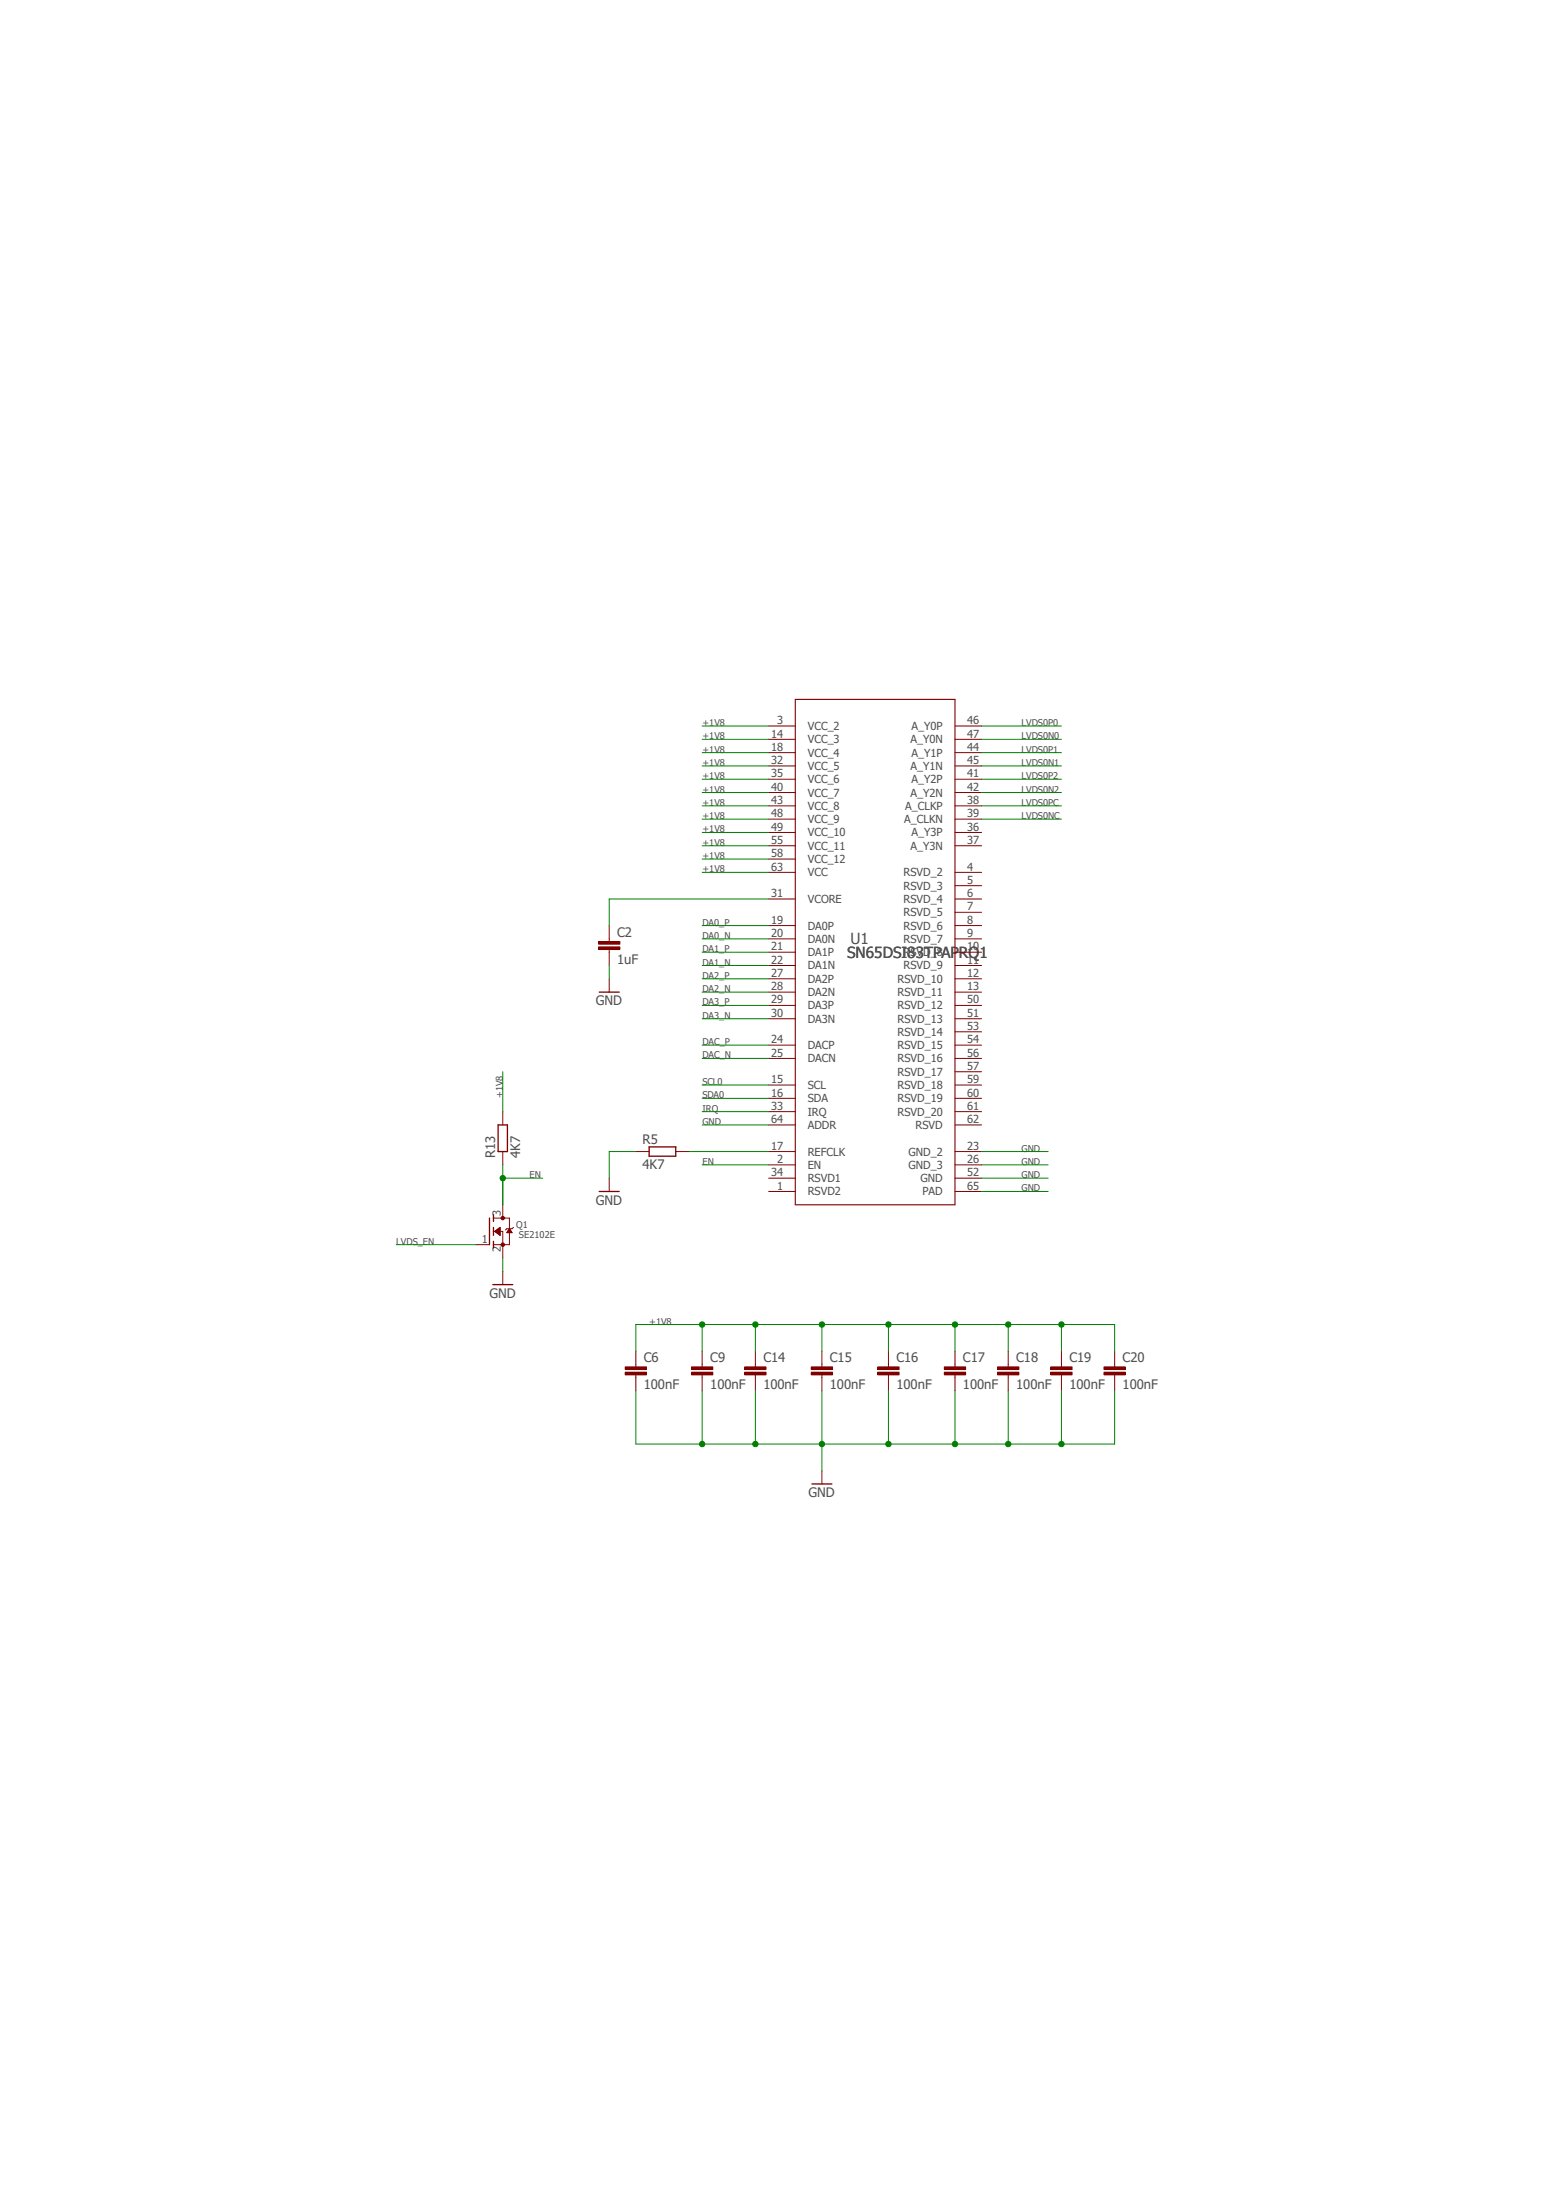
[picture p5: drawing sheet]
<svg xmlns="http://www.w3.org/2000/svg" width="297mm" height="420mm" viewBox="0 0 297 420" stroke-linecap="round" stroke-linejoin="round" font-family="sans-serif">
<path d="M75.1 133.4l146.8 153.1M221.9 133.4l-146.8 153.1" fill="none" stroke="#fff" stroke-width=".19"/>
<g fill="none" stroke="#800000" stroke-width=".19">
<path d="M146.7 138.6h5.1M182.3 138.6h5.1M146.7 141.1h5.1M146.7 143.7h5.1M146.7 146.2h5.1M146.7 148.8h5.1M146.7 158.9h5.1M146.7 153.8h5.1M146.7 156.4h5.1M146.7 151.3h5.1M182.3 141.1h5.1M182.3 143.7h5.1"/>
<path d="M182.3 146.2h5.1M182.3 148.8h5.1M182.3 158.9h5.1M182.3 153.8h5.1M182.3 156.4h5.1M182.3 151.3h5.1M116.3 179.2v.5M146.7 166.5h5.1M146.7 171.6h5.1M146.7 176.7h5.1M146.7 179.2h5.1M146.7 161.5h5.1"/>
<path d="M146.7 164h5.1M182.3 166.5h5.1M182.3 169.1h5.1M182.3 171.6h5.1M182.3 174.2h5.1M182.3 176.7h5.1M182.3 179.2h5.1M182.3 161.5h5.1M116.3 181.3v.5M146.7 181.8h5.1M146.7 184.3h5.1M146.7 186.9h5.1"/>
<path d="M146.7 189.4h5.1M146.7 199.5h5.1M146.7 191.9h5.1M146.7 194.5h5.1M182.3 181.8h5.1M182.3 184.3h5.1M182.3 186.9h5.1M182.3 189.4h5.1M182.3 199.5h5.1M182.3 191.9h5.1M182.3 194.5h5.1M182.3 197h5.1"/>
<path d="M146.7 207.1h5.1M146.7 209.7h5.1M146.7 219.8h5.1M146.7 202.1h5.1M146.7 212.2h5.1M146.7 214.8h5.1M182.3 207.1h5.1M182.3 209.7h5.1M182.3 219.8h5.1M182.3 202.1h5.1M182.3 212.2h5.1M182.3 204.6h5.1"/>
<path d="M182.3 214.8h5.1M146.7 227.5h5.1M146.7 222.4h5.1M146.7 224.9h5.1M182.3 227.5h5.1M182.3 222.4h5.1M182.3 224.9h5.1"/>
</g>
<path d="M151.8 133.5h30.5v96.5h-30.5z" fill="none" stroke="#800000" stroke-width=".21"/>
<path d="M114.3 180.8h4v.5h-4z" fill-rule="evenodd" fill="#800000"/>
<path d="M114.3 180.8h4v.5h-4z" fill="none" stroke="#800000" stroke-width=".19"/>
<path d="M114.3 179.7h4v.6h-4z" fill-rule="evenodd" fill="#800000"/>
<path d="M114.3 179.7h4v.6h-4zM116.3 176.7v2.5M116.3 181.8v2.5M121.4 260.4v.5M121.4 262.5v.5" fill="none" stroke="#800000" stroke-width=".19"/>
<path d="M119.3 262h4.1v.5h-4.1z" fill-rule="evenodd" fill="#800000"/>
<path d="M119.3 262h4.1v.5h-4.1z" fill="none" stroke="#800000" stroke-width=".19"/>
<path d="M119.3 260.9h4.1v.6h-4.1z" fill-rule="evenodd" fill="#800000"/>
<path d="M121.4 257.9v2.5M119.3 260.9h4.1v.6h-4.1zM121.4 263v2.5M134 260.4v.5M134 262.5v.5" fill="none" stroke="#800000" stroke-width=".19"/>
<path d="M132 262h4.1v.5h-4.1z" fill-rule="evenodd" fill="#800000"/>
<path d="M132 262h4.1v.5h-4.1z" fill="none" stroke="#800000" stroke-width=".19"/>
<path d="M132 260.9h4.1v.6h-4.1z" fill-rule="evenodd" fill="#800000"/>
<path d="M134 257.9v2.5M132 260.9h4.1v.6h-4.1zM134 263v2.5M144.2 260.4v.5M144.2 262.5v.5" fill="none" stroke="#800000" stroke-width=".19"/>
<path d="M142.2 262h4v.5h-4z" fill-rule="evenodd" fill="#800000"/>
<path d="M142.2 262h4v.5h-4z" fill="none" stroke="#800000" stroke-width=".19"/>
<path d="M142.2 260.9h4v.6h-4z" fill-rule="evenodd" fill="#800000"/>
<path d="M144.2 257.9v2.5M142.2 260.9h4v.6h-4zM144.2 263v2.5M156.9 260.4v.5M156.9 262.5v.5" fill="none" stroke="#800000" stroke-width=".19"/>
<path d="M154.9 262h4v.5h-4z" fill-rule="evenodd" fill="#800000"/>
<path d="M154.9 262h4v.5h-4z" fill="none" stroke="#800000" stroke-width=".19"/>
<path d="M154.9 260.9h4v.6h-4z" fill-rule="evenodd" fill="#800000"/>
<path d="M156.9 257.9v2.5M154.9 260.9h4v.6h-4zM156.9 263v2.5M169.6 260.4v.5M169.6 262.5v.5" fill="none" stroke="#800000" stroke-width=".19"/>
<path d="M167.6 262h4v.5h-4z" fill-rule="evenodd" fill="#800000"/>
<path d="M167.6 262h4v.5h-4z" fill="none" stroke="#800000" stroke-width=".19"/>
<path d="M167.6 260.9h4v.6h-4z" fill-rule="evenodd" fill="#800000"/>
<path d="M169.6 257.9v2.5M167.6 260.9h4v.6h-4zM169.6 263v2.5M182.3 260.4v.5M182.3 262.5v.5" fill="none" stroke="#800000" stroke-width=".19"/>
<path d="M180.3 262h4v.5h-4z" fill-rule="evenodd" fill="#800000"/>
<path d="M180.3 262h4v.5h-4z" fill="none" stroke="#800000" stroke-width=".19"/>
<path d="M180.3 260.9h4v.6h-4z" fill-rule="evenodd" fill="#800000"/>
<path d="M182.3 257.9v2.5M180.3 260.9h4v.6h-4zM182.3 263v2.5M192.4 260.4v.5M192.4 262.5v.5" fill="none" stroke="#800000" stroke-width=".19"/>
<path d="M190.4 262h4.1v.5h-4.1z" fill-rule="evenodd" fill="#800000"/>
<path d="M190.4 262h4.1v.5h-4.1z" fill="none" stroke="#800000" stroke-width=".19"/>
<path d="M190.4 260.9h4.1v.6h-4.1z" fill-rule="evenodd" fill="#800000"/>
<path d="M192.4 257.9v2.5M190.4 260.9h4.1v.6h-4.1zM192.4 263v2.5M202.6 260.4v.5M202.6 262.5v.5" fill="none" stroke="#800000" stroke-width=".19"/>
<path d="M200.6 262h4v.5h-4z" fill-rule="evenodd" fill="#800000"/>
<path d="M200.6 262h4v.5h-4z" fill="none" stroke="#800000" stroke-width=".19"/>
<path d="M200.6 260.9h4v.6h-4z" fill-rule="evenodd" fill="#800000"/>
<path d="M202.6 257.9v2.5M200.6 260.9h4v.6h-4zM202.6 263v2.5M212.8 260.4v.5M212.8 262.5v.5" fill="none" stroke="#800000" stroke-width=".19"/>
<path d="M210.7 262h4.1v.5h-4.1z" fill-rule="evenodd" fill="#800000"/>
<path d="M210.7 262h4.1v.5h-4.1z" fill="none" stroke="#800000" stroke-width=".19"/>
<path d="M210.7 260.9h4.1v.6h-4.1z" fill-rule="evenodd" fill="#800000"/>
<g fill="none" stroke="#800000" stroke-width=".19">
<path d="M116.3 186.9v2.5M96 212.2v2.6M96 219.8v2.6M121.4 219.8h2.5M129 219.8h2.5M94.2 235.1h1.8v2.5M94.2 232.5h3v5.1h-3M98 234.3l-.3 .3h-1l-.2 .2M116.3 224.9v2.6M96 242.7v2.5M212.8 257.9v2.5M210.7 260.9h4.1v.6h-4.1z"/>
<path d="M212.8 263v2.5M156.9 280.8v2.5"/>
</g>
<path d="M114.4 189.4h3.8M95.1 214.8h1.8v5h-1.8zM123.9 218.9h5.1v1.8h-5.1zM93.4 232.5v5.1M94.2 231.9v1.3M94.2 234.3v1.5M94.2 237v1.3M114.4 227.5h3.8M94.1 245.2h3.8M155 283.3h3.8" fill="none" stroke="#800000" stroke-width=".25"/>
<circle cx="96" cy="237.6" r=".33" fill="#800000"/>
<circle cx="96" cy="237.6" r=".33" fill="none" stroke="#800000" stroke-width=".19"/>
<circle cx="96" cy="232.5" r=".33" fill="#800000"/>
<g fill="none" stroke="#800000" stroke-width=".19">
<path d="M90.9 237.6h2.5M94.4 235.1l1.1-.8v1.5zM94.5 235.1h1M94.5 235h1M94.6 235.2h.9M94.7 234.9h.8M94.7 235.3h.8M94.8 234.8h.7M94.8 235.4h.7M94.9 234.7h.6M95 235.5h.5M95 234.7h.5"/>
<path d="M95.1 235.5h.4M95.1 234.6h.4M95.2 235.6h.3M95.2 234.5h.3M95.3 235.7h.2M95.4 234.4h.1M95.4 235.8h.1M96 230v2.5M96 237.6v2.6M96.8 235.2h.9M96.9 235.1h.7M96.9 235h.6"/>
<path d="M97 234.9h.5M97.1 234.8h.3M97.1 234.7h.3M97.2 234.7h.1M97.2 234.6l.5 .7h-1z"/>
<circle cx="96" cy="232.5" r=".33"/>
</g>
<g fill="none" stroke="#008000" stroke-width=".19">
<path d="M187.4 138.6h15.2M187.4 141.1h15.2M187.4 143.7h15.2M187.4 148.8h15.2M187.4 146.2h15.2M187.4 151.3h15.2M187.4 153.8h15.2M187.4 156.4h15.2M116.3 184.3v2.6M134 186.9h12.7M134 189.4h12.7M134 191.9h12.7"/>
<path d="M134 194.5h12.7M134 214.8h12.7M187.4 219.8h12.7M187.4 222.4h12.7M187.4 224.9h12.7M187.4 227.5h12.7M121.4 265.5v10.2h91.4v-10.2M156.9 265.5v10.2M202.6 265.5v10.2"/>
</g>
<circle cx="202.6" cy="275.7" r=".51" fill="#008000"/>
<g fill="none" stroke="#008000" stroke-width=".19">
<path d="M192.4 265.5v10.2"/>
<circle cx="202.6" cy="275.7" r=".51"/>
</g>
<circle cx="192.4" cy="275.7" r=".51" fill="#008000"/>
<g fill="none" stroke="#008000" stroke-width=".19">
<path d="M182.3 265.5v10.2"/>
<circle cx="192.4" cy="275.7" r=".51"/>
</g>
<circle cx="182.3" cy="275.7" r=".51" fill="#008000"/>
<g fill="none" stroke="#008000" stroke-width=".19">
<path d="M169.6 265.5v10.2"/>
<circle cx="182.3" cy="275.7" r=".51"/>
</g>
<circle cx="169.6" cy="275.7" r=".51" fill="#008000"/>
<circle cx="169.6" cy="275.7" r=".51" fill="none" stroke="#008000" stroke-width=".19"/>
<circle cx="156.9" cy="275.7" r=".51" fill="#008000"/>
<g fill="none" stroke="#008000" stroke-width=".19">
<path d="M144.2 265.5v10.2"/>
<circle cx="156.9" cy="275.7" r=".51"/>
</g>
<circle cx="144.2" cy="275.7" r=".51" fill="#008000"/>
<g fill="none" stroke="#008000" stroke-width=".19">
<path d="M134 265.5v10.2"/>
<circle cx="144.2" cy="275.7" r=".51"/>
</g>
<circle cx="134" cy="275.7" r=".51" fill="#008000"/>
<g fill="none" stroke="#008000" stroke-width=".19">
<path d="M134 138.6h12.7M134 141.1h12.7M134 143.7h12.7M134 146.2h12.7M134 148.8h12.7M134 151.3h12.7M134 153.8h12.7M134 156.4h12.7M134 158.9h12.7M134 161.5h12.7M134 164h12.7M134 166.5h12.7"/>
<path d="M121.4 219.8h-5.1v5.1M96 240.2v2.5M121.4 257.9v-5h91.4v5M202.6 252.9v5M156.9 275.7v5.1"/>
<circle cx="134" cy="275.7" r=".51"/>
</g>
<circle cx="202.6" cy="252.9" r=".51" fill="#008000"/>
<g fill="none" stroke="#008000" stroke-width=".19">
<path d="M192.4 252.9v5"/>
<circle cx="202.6" cy="252.9" r=".51"/>
</g>
<circle cx="192.4" cy="252.9" r=".51" fill="#008000"/>
<g fill="none" stroke="#008000" stroke-width=".19">
<path d="M182.3 252.9v5"/>
<circle cx="192.4" cy="252.9" r=".51"/>
</g>
<circle cx="182.3" cy="252.9" r=".51" fill="#008000"/>
<g fill="none" stroke="#008000" stroke-width=".19">
<path d="M169.6 252.9v5"/>
<circle cx="182.3" cy="252.9" r=".51"/>
</g>
<circle cx="169.6" cy="252.9" r=".51" fill="#008000"/>
<g fill="none" stroke="#008000" stroke-width=".19">
<path d="M156.9 252.9v5"/>
<circle cx="169.6" cy="252.9" r=".51"/>
</g>
<circle cx="156.9" cy="252.9" r=".51" fill="#008000"/>
<g fill="none" stroke="#008000" stroke-width=".19">
<path d="M144.2 252.9v5"/>
<circle cx="156.9" cy="252.9" r=".51"/>
</g>
<circle cx="144.2" cy="252.9" r=".51" fill="#008000"/>
<g fill="none" stroke="#008000" stroke-width=".19">
<path d="M134 252.9v5"/>
<circle cx="144.2" cy="252.9" r=".51"/>
</g>
<circle cx="134" cy="252.9" r=".51" fill="#008000"/>
<g fill="none" stroke="#008000" stroke-width=".19">
<path d="M134 179.2h12.7M134 176.7h12.7M146.7 171.6h-30.4v5.1M134 184.3h12.7M134 181.8h12.7M134 199.5h12.7M96 204.6v7.6M131.5 219.8h15.2M134 202.1h12.7M134 212.2h12.7M75.6 237.6h15.3M96 222.4v7.6"/>
<path d="M96 224.9h7.6M134 222.4h12.7"/>
<circle cx="134" cy="252.9" r=".51"/>
</g>
<circle cx="96" cy="224.9" r=".51" fill="#008000"/>
<g fill="none" stroke="#008000" stroke-width=".19">
<path d="M134 207.1h12.7M134 209.7h12.7"/>
<circle cx="96" cy="224.9" r=".51"/>
</g>
<g font-size="2.9" fill="#505050">
<text x="161.7" y="182.8">SN65DSI83TPAPRQ1</text>
<text x="162.3" y="180.3">U1</text>
</g>
<g font-size="2.5" fill="#505050">
<text x="117.8" y="178.9">C2</text>
<text x="117.8" y="183.9">1uF</text>
<text x="113.8" y="191.9">GND</text>
<text x="94.5" y="221.1" transform="rotate(-90 94.5 221.1)">R13</text>
<text x="99.3" y="221.1" transform="rotate(-90 99.3 221.1)">4K7</text>
<text x="122.6" y="218.4">R5</text>
<text x="122.6" y="223.1">4K7</text>
<text x="113.8" y="230">GND</text>
<text x="93.4" y="247.8">GND</text>
<text x="122.9" y="260.1">C6</text>
<text x="135.6" y="260.1">C9</text>
<text x="145.7" y="260.1">C14</text>
<text x="158.4" y="260.1">C15</text>
<text x="171.1" y="260.1">C16</text>
<text x="183.8" y="260.1">C17</text>
<text x="194" y="260.1">C18</text>
<text x="204.1" y="260.1">C19</text>
<text x="214.3" y="260.1">C20</text>
<text x="122.9" y="265.1">100nF</text>
<text x="135.6" y="265.1">100nF</text>
<text x="145.7" y="265.1">100nF</text>
<text x="158.4" y="265.1">100nF</text>
<text x="171.1" y="265.1">100nF</text>
<text x="183.8" y="265.1">100nF</text>
<text x="194" y="265.1">100nF</text>
<text x="204.1" y="265.1">100nF</text>
<text x="214.3" y="265.1">100nF</text>
<text x="154.3" y="285.8">GND</text>
</g>
<g font-size="2.1" fill="#505050">
<text x="147.2" y="140.8">14</text>
<text x="147.2" y="143.3">18</text>
<text x="148.3" y="138.3">3</text>
<text x="154.2" y="139.4">VCC_2</text>
<text x="154.2" y="141.9">VCC_3</text>
<text x="173.8" y="141.9">A_Y0N</text>
<text x="174" y="139.4">A_Y0P</text>
<text x="184.6" y="143.3">44</text>
<text x="184.6" y="138.3">46</text>
<text x="184.6" y="140.8">47</text>
<text x="147.2" y="145.9">32</text>
<text x="147.2" y="148.4">35</text>
<text x="154.2" y="144.4">VCC_4</text>
<text x="154.2" y="147">VCC_5</text>
<text x="154.2" y="149.5">VCC_6</text>
<text x="173.8" y="147">A_Y1N</text>
<text x="174" y="149.5">A_Y2P</text>
<text x="174" y="144.4">A_Y1P</text>
<text x="184.6" y="148.4">41</text>
<text x="184.6" y="145.9">45</text>
<text x="147.2" y="151">40</text>
<text x="147.2" y="153.5">43</text>
<text x="154.2" y="152.1">VCC_7</text>
<text x="154.2" y="154.6">VCC_8</text>
<text x="172.8" y="154.6">A_CLKP</text>
<text x="173.8" y="152.1">A_Y2N</text>
<text x="184.6" y="153.5">38</text>
<text x="184.6" y="151">42</text>
<text x="147.2" y="156">48</text>
<text x="147.2" y="158.6">49</text>
<text x="147.2" y="161.1">55</text>
<text x="154.2" y="157.1">VCC_9</text>
<text x="154.2" y="159.7">VCC_10</text>
<text x="172.6" y="157.1">A_CLKN</text>
<text x="174" y="159.7">A_Y3P</text>
<text x="184.6" y="158.6">36</text>
<text x="184.6" y="161.1">37</text>
<text x="184.6" y="156">39</text>
<text x="147.2" y="163.7">58</text>
<text x="147.2" y="166.2">63</text>
<text x="154.2" y="162.2">VCC_11</text>
<text x="154.2" y="164.8">VCC_12</text>
<text x="154.2" y="167.3">VCC</text>
<text x="172.5" y="167.3">RSVD_2</text>
<text x="173.8" y="162.2">A_Y3N</text>
<text x="184.6" y="166.2">4</text>
<text x="147.2" y="171.3">31</text>
<text x="154.2" y="172.4">VCORE</text>
<text x="172.5" y="169.8">RSVD_3</text>
<text x="172.5" y="172.4">RSVD_4</text>
<text x="184.6" y="168.7">5</text>
<text x="184.6" y="171.3">6</text>
<text x="184.6" y="173.8">7</text>
<text x="147.2" y="176.3">19</text>
<text x="147.2" y="178.9">20</text>
<text x="154.2" y="177.5">DA0P</text>
<text x="172.5" y="174.9">RSVD_5</text>
<text x="172.5" y="177.5">RSVD_6</text>
<text x="184.6" y="176.3">8</text>
<text x="184.6" y="178.9">9</text>
<text x="147.2" y="181.4">21</text>
<text x="147.2" y="183.9">22</text>
<text x="154.2" y="180">DA0N</text>
<text x="154.2" y="182.5">DA1P</text>
<text x="154.2" y="185.1">DA1N</text>
<text x="172.5" y="180">RSVD_7</text>
<text x="172.5" y="182.5">RSVD_8</text>
<text x="172.5" y="185.1">RSVD_9</text>
<text x="184.6" y="181.4">10</text>
<text x="184.6" y="183.9">11</text>
<text x="147.2" y="186.5">27</text>
<text x="147.2" y="189">28</text>
<text x="147.2" y="191.6">29</text>
<text x="154.2" y="187.6">DA2P</text>
<text x="154.2" y="190.2">DA2N</text>
<text x="171.3" y="187.6">RSVD_10</text>
<text x="171.3" y="190.2">RSVD_11</text>
<text x="184.6" y="186.5">12</text>
<text x="184.6" y="189">13</text>
<text x="184.6" y="191.6">50</text>
<text x="147.2" y="194.1">30</text>
<text x="154.2" y="192.7">DA3P</text>
<text x="154.2" y="195.2">DA3N</text>
<text x="171.3" y="192.7">RSVD_12</text>
<text x="171.3" y="195.2">RSVD_13</text>
<text x="171.3" y="197.8">RSVD_14</text>
<text x="184.6" y="194.1">51</text>
<text x="184.6" y="196.6">53</text>
<text x="147.2" y="199.2">24</text>
<text x="147.2" y="201.7">25</text>
<text x="154.2" y="200.3">DACP</text>
<text x="154.2" y="202.8">DACN</text>
<text x="171.3" y="200.3">RSVD_15</text>
<text x="171.3" y="202.8">RSVD_16</text>
<text x="184.6" y="199.2">54</text>
<text x="184.6" y="201.7">56</text>
<text x="147.2" y="206.8">15</text>
<text x="147.2" y="209.3">16</text>
<text x="154.2" y="207.9">SCL</text>
<text x="171.3" y="205.4">RSVD_17</text>
<text x="171.3" y="207.9">RSVD_18</text>
<text x="184.6" y="204.3">57</text>
<text x="184.6" y="206.8">59</text>
<text x="184.6" y="209.3">60</text>
<text x="147.2" y="211.9">33</text>
<text x="147.2" y="214.4">64</text>
<text x="154.2" y="210.4">SDA</text>
<text x="154.2" y="213">IRQ</text>
<text x="154.2" y="215.5">ADDR</text>
<text x="171.3" y="210.4">RSVD_19</text>
<text x="171.3" y="213">RSVD_20</text>
<text x="174.8" y="215.5">RSVD</text>
<text x="184.6" y="211.9">61</text>
<text x="184.6" y="214.4">62</text>
<text x="147.2" y="219.5">17</text>
<text x="154.2" y="220.6">REFCLK</text>
<text x="173.4" y="220.6">GND_2</text>
<text x="184.6" y="219.5">23</text>
<text x="147.2" y="224.6">34</text>
<text x="148.3" y="227.1">1</text>
<text x="148.3" y="222">2</text>
<text x="154.2" y="223.1">EN</text>
<text x="154.2" y="225.7">RSVD1</text>
<text x="173.4" y="223.1">GND_3</text>
<text x="175.7" y="225.7">GND</text>
<text x="184.6" y="222">26</text>
<text x="184.6" y="224.6">52</text>
<text x="184.6" y="227.1">65</text>
<text x="95.6" y="232.2" transform="rotate(-90 95.6 232.2)">3</text>
<text x="154.2" y="228.2">RSVD2</text>
<text x="176.1" y="228.2">PAD</text>
<text x="91.9" y="237.2">1</text>
<text x="95.6" y="239.1" transform="rotate(-90 95.6 239.1)">2</text>
</g>
<g font-size="1.8" fill="#505050">
<text x="134.1" y="138.6">+1V8</text>
<text x="134.1" y="141.1">+1V8</text>
<text x="134.1" y="143.7">+1V8</text>
<text x="195" y="138.6">LVDS0P0</text>
<text x="195" y="141.1">LVDS0N0</text>
<text x="195" y="143.7">LVDS0P1</text>
<text x="134.1" y="146.2">+1V8</text>
<text x="134.1" y="148.8">+1V8</text>
<text x="195" y="148.8">LVDS0P2</text>
<text x="195" y="146.2">LVDS0N1</text>
<text x="134.1" y="151.3">+1V8</text>
<text x="134.1" y="153.8">+1V8</text>
<text x="195" y="151.3">LVDS0N2</text>
<text x="195" y="153.8">LVDS0PC</text>
<text x="134.1" y="156.4">+1V8</text>
<text x="134.1" y="158.9">+1V8</text>
<text x="134.1" y="161.5">+1V8</text>
<text x="195" y="156.4">LVDS0NC</text>
<text x="134.1" y="164">+1V8</text>
<text x="134.1" y="166.5">+1V8</text>
<text x="134.1" y="179.2">DA0_N</text>
<text x="134.1" y="176.7">DA0_P</text>
<text x="134.1" y="184.3">DA1_N</text>
<text x="134.1" y="181.8">DA1_P</text>
<text x="134.1" y="186.9">DA2_P</text>
<text x="134.1" y="189.4">DA2_N</text>
<text x="134.1" y="191.9">DA3_P</text>
<text x="134.1" y="194.5">DA3_N</text>
<text x="134.1" y="202.1">DAC_N</text>
<text x="134.1" y="199.5">DAC_P</text>
<text x="96" y="209.7" transform="rotate(-90 96 209.7)">+1V8</text>
<text x="134.1" y="207.1">SCL0</text>
<text x="134.1" y="209.7">SDA0</text>
<text x="134.1" y="214.8">GND</text>
<text x="134.1" y="212.2">IRQ</text>
<text x="195" y="219.8">GND</text>
<text x="101.1" y="224.9">EN</text>
<text x="134.1" y="222.4">EN</text>
<text x="195" y="222.4">GND</text>
<text x="195" y="224.9">GND</text>
<text x="195" y="227.5">GND</text>
<text x="75.7" y="237.6">LVDS_EN</text>
<text x="98.5" y="234.4">Q1</text>
<text x="99.1" y="236.3">SE2102E</text>
<text x="123.9" y="252.9">+1V8</text>
</g>
</svg>
